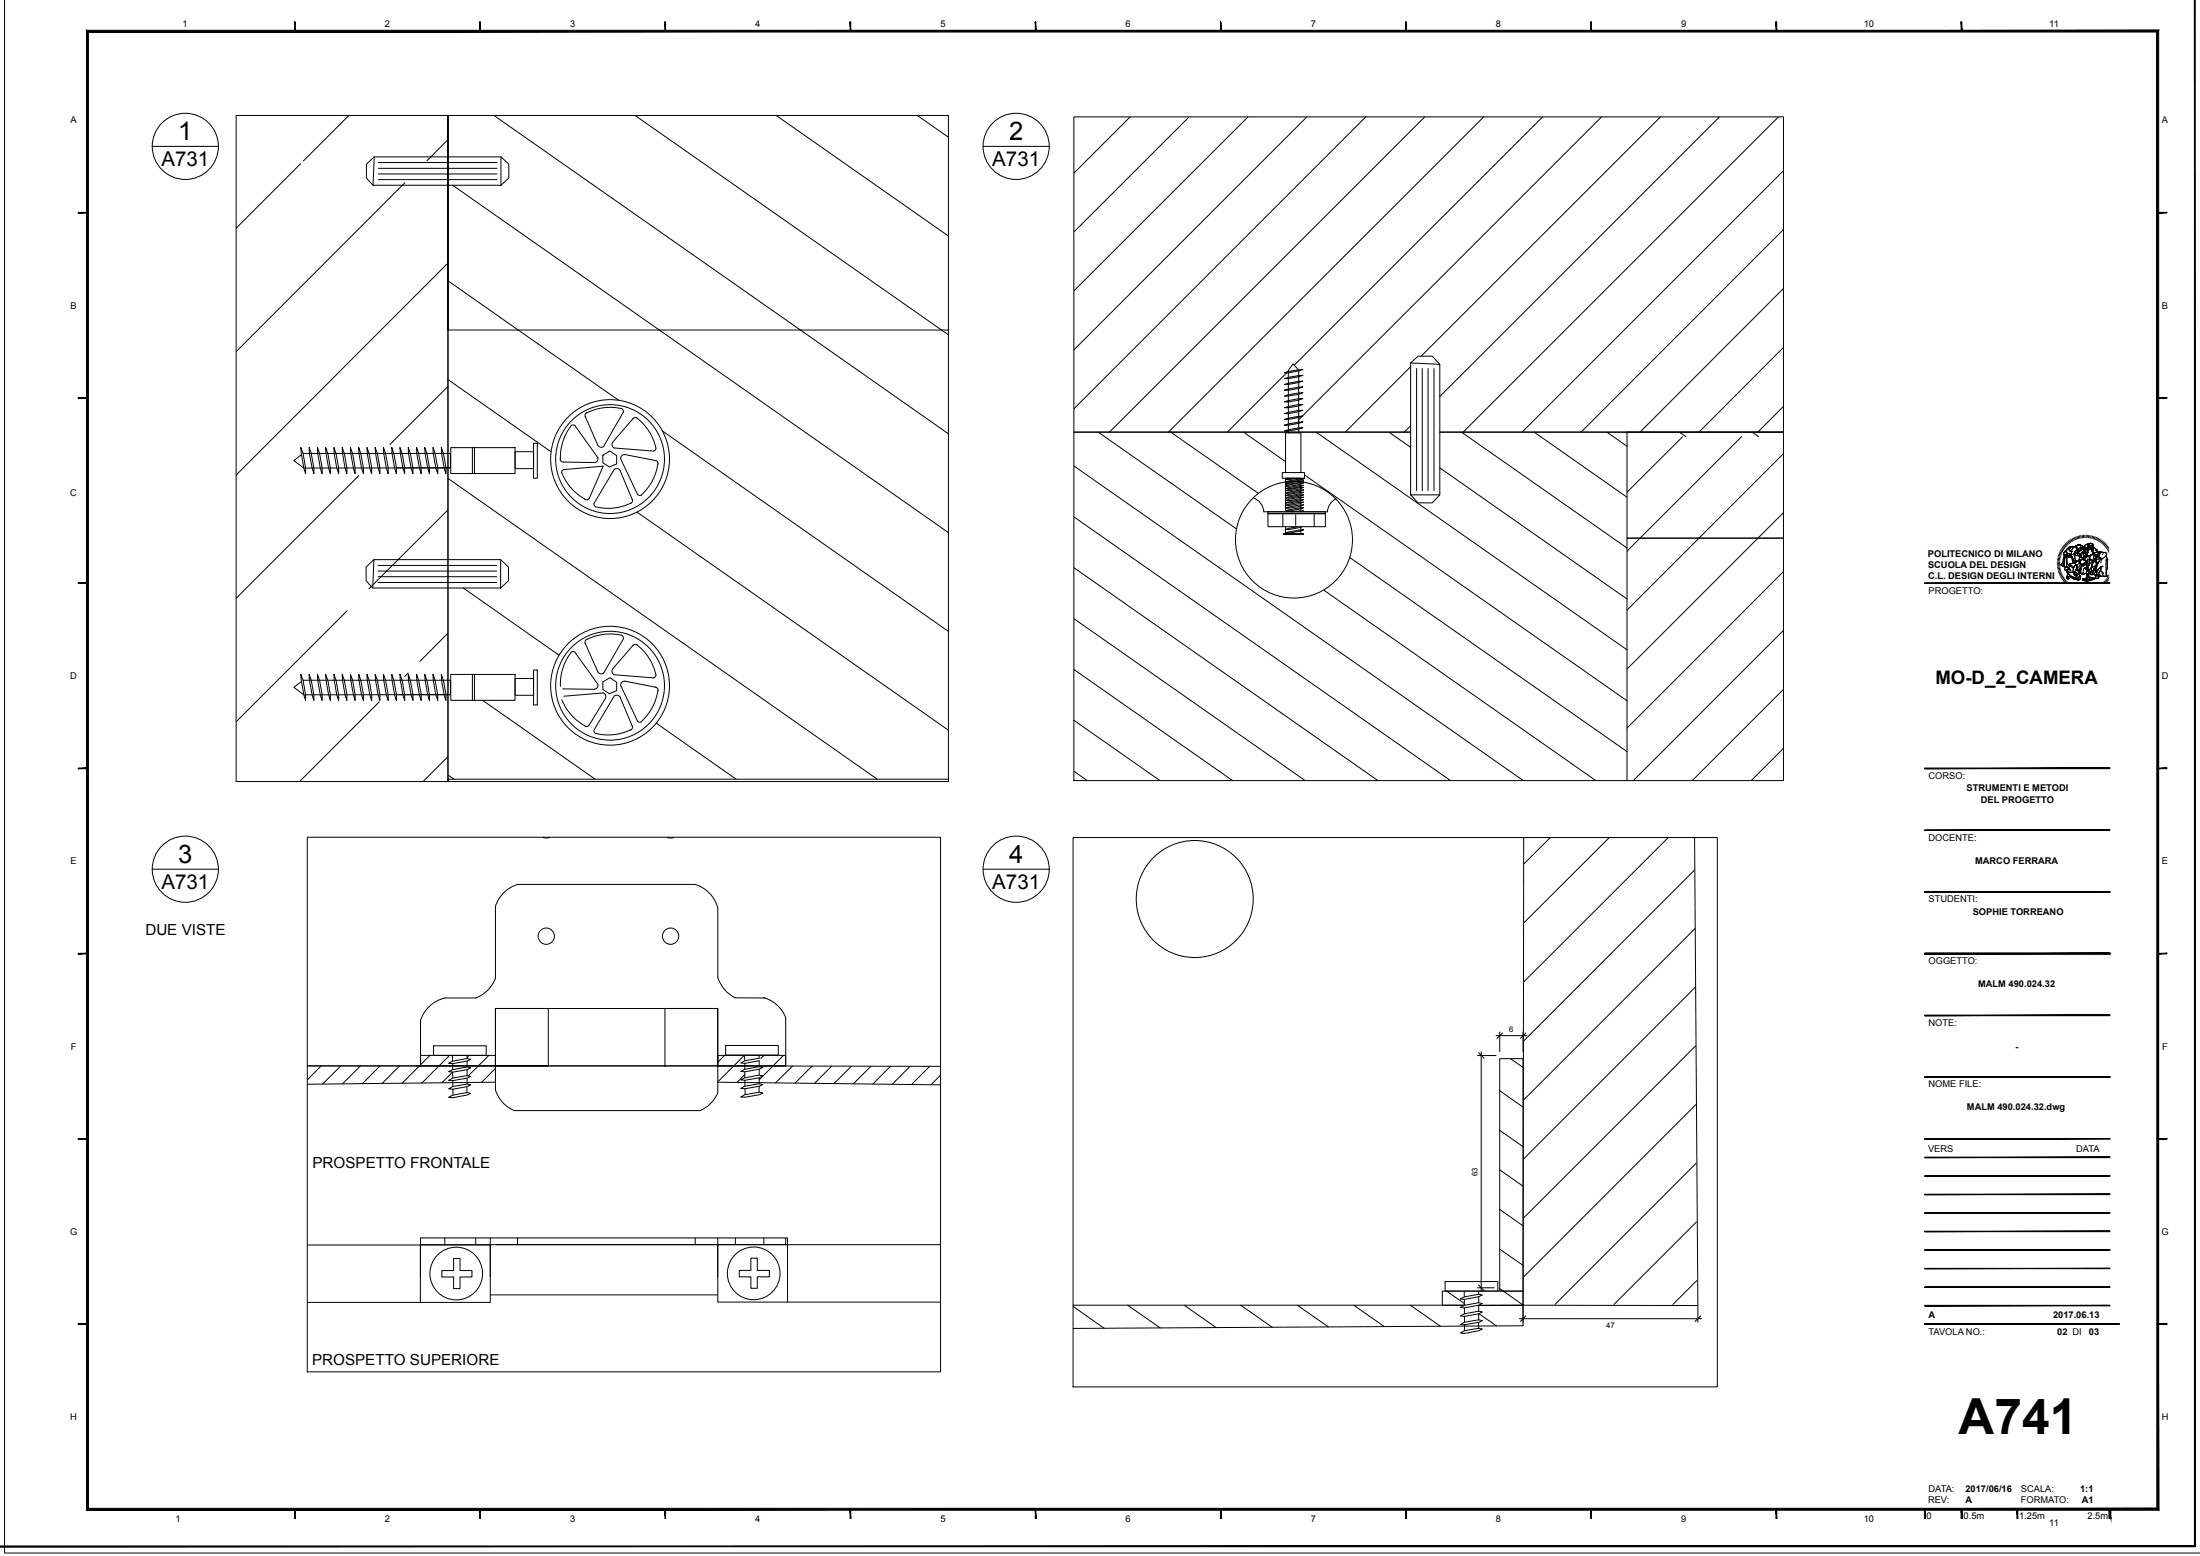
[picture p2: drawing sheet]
<svg xmlns="http://www.w3.org/2000/svg" width="594mm" height="420mm" viewBox="0 0 594 420" stroke-linecap="round" stroke-linejoin="round" font-family="sans-serif">
<g fill="none" stroke="#000" stroke-width=".27">
<path d="M1.2 .1v419.1h592.7M41.1 39.5h17.9M63.8 31.2h192.3v179.8h-192.3zM94.1 31.2l-12.2 12.2M120.9 37.7l-5.7 5.7M120.9 31.2v179.7M133.4 31.2l122.6 85.9M171.5 31.2l84.5 59.2M209.6 31.2l46.4 32.5M247.7 31.2l8.3 5.8M265.4 39.5h17.9M289.9 31.5h191.6v179.2h-191.6z"/>
<path d="M305.1 31.6l-15.1 15.1M321 31.6l-31 31M336.9 31.6l-46.9 46.9M352.8 31.6l-62.8 62.8M368.7 31.6l-78.7 78.7M384.6 31.6l-85 85M400.6 31.6l-85.1 85M416.5 31.6l-67 67M432.4 31.6l-81.8 81.7M448.3 31.6l-64.6 64.5M464.2 31.6l-75.5 75.4M480.1 31.6l-85 85"/>
<path d="M81.2 44.2l-17.4 17.4M101 42.3h34.3l2.1 2v3.8l-2.1 1.9h-34.6zM101 42.3l-2.1 2v3.8l1.8 1.9M102.2 43.9h32M102.2 45.4h32M102.2 47h32M102.2 48.5h32M109.3 49.3l-45.5 45.6M122.2 50l133.8 93.7M135.3 42.3v7.7M481.5 46.1l-70.5 70.5M120.9 71l-57.1 57.2"/>
<path d="M120.9 75.8l46 32.2M481.5 62l-54.6 54.6M481.5 77.9l-38.7 38.7M256 89.1h-135.1v-57.9v179.7v-.6h135.1M350.6 99.8l-1.5-1.6-1.2 1.8v.3M380.9 98l7.8 .4v35.2l-2 2.1h-3.8l-2-2.1zM380.9 98l2-1.9h3.8l2 2.3M380.9 99l-17.7 17.6M382.5 99.5v32.9M384 99.5v32.9M385.6 99.5v32.9M387.2 99.5v32.9"/>
<path d="M481.5 93.8l-22.8 22.8M120.9 104.3l-15.6 15.7M120.9 102.5l27.9 19.4M144.1 119.6h1v9.5h-1zM154.2 114.9l.5-.2 .6 .2 6.2 8.7M154.2 114.9a14 14 0 0 0-2.9 9.2M158 112.4l3.4 7.8M158.5 111.3a.8 .8 0 0 0-.4 1.2M168.3 111.2a.76 .76 0 0 0-.4-.9 14 14 0 0 0-9.6 1.2M168.3 111.2l-5.5 9.4a1.02 1.02 0 0 1-1.4-.4M171 112.9l-5.6 6.5M171.9 112.8a13.4 13.4 0 0 1 5.2 8.4l-.7 .6-10.8-1a1.02 1.02 0 0 1-.2-1.4"/>
<path d="M172.1 112.9a.8 .8 0 0 0-1.2 .1M178.9 116.4l77.1 54M290 116.6h90.9M296.5 116.6l37.3 26.2M316.1 116.6l23.6 16.5M335.7 116.6l11.4 8M346.8 116.3l1-.3 3.9-.5-3.8 .8zM346.8 114.8l1-.4 3.9-.5-3.8 .9zM346.8 113.2l1-.3 3.9-.6-3.8 .9zM346.8 111.6l3.9-.8h1l-3.8 .8zM346.8 110l3.9-.8h1l-3.8 .9zM346.8 108.5l1-.4 3.9-.5-1.1 .4-2.7 .5z"/>
<path d="M346.8 106.9l1-.3 3.9-.6-1.1 .4zM346.8 105.3l1-.3 3.9-.6-1.1 .5zM346.8 103.8l1-.4 3.9-.5-3.8 .9zM346.8 102.2l1-.3 3.9-.6-3.8 .9zM346.8 100.6l1-.3 3.9-.6-3.8 .9zM347.4 100.6l-16 16M347.6 116.3l-.3 .3M347.9 100.2l-.2 .1M347.9 100.6v16.3M350.6 100.1v16.8M355.3 116.6l84 58.8M375 116.6l5.9 4.1"/>
<path d="M380.9 114.9l-1.8 1.7M388.7 116.6h92.8h-42.2v28.7h42.2h-42.2v65.4M394.6 116.6l44.7 31.3M414.2 116.6l25.1 17.6M433.8 116.6l5.5 3.8M453.4 116.6l1.8 1.3M454.3 117.9l-15 15M470.2 117.9l-30.9 30.9M473.1 116.6l1.7 1.3M481.5 109.7l-6.9 6.9M81.2 120.8l.6 1.6 .7 3.9v1.6l-.5-1.5zM81.4 122.8l-2.1 1.5 2.7 2"/>
<path d="M81.8 122.4h39.8v3.9h-14.2M83.5 120.8l.5 1.6 .8 3.9v1.6l-1.3-5.6zM85.7 120.8l.6 1.6 .7 3.9v1.6l-.5-1.5-.7-4.1zM87.9 120.8l.6 1.6 .7 3.9v1.6l-.5-1.5zM90.2 120.8l.5 1.6 .7 3.9v1.6l-.5-1.5-.7-4.1zM92.4 120.8l.6 1.6 .7 3.9-.1 1.6-.4-1.5-.7-4.1zM94.6 120.8l.6 1.6 .7 3.9v1.6l-.5-1.5zM96.9 120.8l.5 1.6 .7 3.9v1.6l-.5-1.5-.7-4.1zM96.9 128.4l-33.1 33.1M99.1 120.8l.6 1.6 .7 3.9-.1 1.6-.4-1.5-.8-4.1zM101.3 120.8l.6 1.6 .7 3.9v1.6l-.5-1.5zM103.5 120.8l.6 1.6 .7 3.9v1.6l-.5-1.5-.7-4.1z"/>
<path d="M105.8 120.8l.5 1.6 .8 3.9-.1 1.6-.4-1.5-.8-4.1zM108 120.8l.6 1.6 .7 3.9v1.6l-.5-1.5zM110.2 120.8l.6 1.6 .7 3.9v1.6l-.5-1.5-.7-4.1zM112.5 120.8l.5 1.6 .7 3.9v1.6l-.5-1.5-.7-4.1zM114.7 120.8l.6 1.6 .7 3.9v1.6l-.5-1.5zM116.9 120.8l.6 1.6 .7 3.9v1.6l-.5-1.5-.7-4.1zM119.2 120.8l.5 1.6 .7 3.9v1.6l-.5-1.5-.7-4.1zM120.9 137.6l-21.3 21.3M120.9 129.1l116 81.2M121.6 126.3h-39.6M121.7 120.8h17.4v7h-17.4zM127.6 120.8v7"/>
<path d="M128.1 120.8v7M139.1 121.9h5v4.6h-5zM157.9 134.8a.86 .86 0 0 0 1.2-.3l3.8-8.7-10.7 1a.72 .72 0 0 0-.5 .8 14 14 0 0 0 6.4 7.2M161.4 123.6l.1 .2a1.02 1.02 0 0 1-1 1.1l-8.5-.2a.8 .8 0 0 1-.7-.9M162.8 122.9v2l1.7 1.1 2-.8v-2.2l-1.8-1.3-1.9 1.2M165.9 126.7l-5.5 9.2M165.9 126.7l.2-.1a1.02 1.02 0 0 1 1.3 .4M167.4 127l3.3 7.9M167.6 123.8l4.5 9.6 .8 .3a13.3 13.3 0 0 0 4.7-8.6M167.6 123.8v-.2a1.02 1.02 0 0 1 1.1-.9l8.4 1.6M170.4 135.8a13.2 13.2 0 0 1-9.8 .8l-.2-.8M170.7 134.8v.1a.8 .8 0 0 1-.5 1"/>
<path d="M172 138.2l84 58.9M176.9 124.3h.2a.8 .8 0 0 1 .5 1M290 139.5l101.6 71.2M290 125.8l121.2 84.9M338.4 134.4a4.3 4.3 0 0 1 2.8 3.8M341.2 138.1h17.2M342.3 138.1h15.5v.6h-15.5zM342.3 138.7h15.5v3.5h-15.5zM346.2 127.6h6v1.5h-6zM346.4 138.7v3.5M347 137.9l1-.3 4-.6-3.9 .9zM347 137.2l1-.4 4-.5-1.1 .4z"/>
<path d="M347 136.4l3.9-.8h1.1l-3.9 .9zM347 135.8l1-.4 4-.5-3.9 .9zM347 135.1l1-.3 4-.6-1.1 .4-2.8 .5zM347 134.5l1-.4 4-.5-3.9 .9zM347 133.8l1-.4 4-.5-1.1 .4-2.8 .5zM347 133.1l1-.3 4-.5-3.9 .8zM347 132.5l1-.4 4-.5-1.1 .4zM347 131.9l1-.3 4-.6-3.9 .9zM347 131.2l1-.3 4-.5-1.1 .4-2.8 .5zM347 130.7l1-.3 4-.6-1.1 .4zM347 130.1l1-.3 4-.5-3.9 .8zM347.1 127.6v-10.7h4.1v10.7"/>
<path d="M348.2 129.1l-1.2 .4 3.2-.4M348.6 138.1l3.4-.2-.8 .2M349.8 138.9v2.8M351.2 127.5l.1 .1M351.2 129.3v-.2h-4.1v9M351.2 129.5v.3M351.2 130.1v.3M351.2 130.7v.4M351.2 131.3v.3M351.2 131.9v.4M351.2 132.5v.4M351.2 133.2v.4"/>
<path d="M351.2 133.8v.4M351.2 134.5v.4M351.2 135.1v.5M351.2 135.8v.5M351.2 136.6v.5M351.2 137.3v.6M352.2 128.2l87.1 61M354.8 138.7v3.5M360.7 134.6l-1 .8-.8 1-.5 1.8M380.9 133.6h7.8M388.7 126.3l50.6 35.4M481.5 122.5l-42.2 42.2"/>
<path d="M481.5 138.4l-42.2 42.2M101 151.1h34.2l2.1 1.9v3.8l-2.1 1.9h-34.6zM101 151.1l-2.2 1.9v3.8l1.8 1.9M102.1 152.6h32M102.1 154.1h32M102.1 155.7h32M102.1 157.2h32M125.1 158.7l25.8 18.1M135.2 151.1v7.6M290 153.3l82 57.4M346.5 144h5.4v.3h-5.4zM347 143.9l1-.3 4-.6-3.9 .9z"/>
<path d="M347.1 142.2v1.8M350.4 142.2l-3.4 .7h1.1l3.5-.7M351.2 142.3v.7M351.2 143.3v.7M357.4 159.3l73.4 51.4M364.4 150.5l74.9 52.4M481.5 154.3l-42.2 42.2M555.5 151.7l.6 .1M555.5 152.1h.6M555.5 151.4h.7M555.5 151l.7 .1M555.6 150.7l.7 .1"/>
<path d="M555.7 150.3l.6 .2M555.8 150l.6 .2M555.9 149.6l.6 .2M556 149.3l.6 .2M556.1 149l.6 .2M556.1 152.4l-.6 .1M556.2 153l-.7 .1M556.2 152.7l-.7 .1M556.3 148.6l.6 .3M556.3 153.4l-.7 .1M556.3 153.7l-.6 .2M556.4 154l-.6 .2"/>
<path d="M556.4 148.3l.6 .3M556.5 154.3l-.7 .2M556.6 154.6l-.6 .3M556.6 148l.6 .4M556.7 154.9l-.6 .3M556.8 147.7l.6 .4M556.9 155.2l-.6 .3M557 155.5l-.6 .3M557 147.4l.6 .4M557.1 150.9h.1M557.1 150.9a1.7 1.7 0 0 1-.6 1.5l.3 .3M557.2 155.8l-.6 .3"/>
<path d="M557.2 149.3l.3 .5h.7M557.3 147.2l.5 .4M557.3 149.7l.1 .5M557.3 149.1l-.1 .2M557.4 149.7h.1M557.4 156.1l-.6 .3M557.4 149h.1M557.4 150.2h.1M557.4 152.3l-.2 .6M557.4 149.1h-.1M557.4 152.4l-.3 .5 .6 .2M557.4 150.2l-.3 .7"/>
<path d="M557.4 151.9v.4M557.5 146.9l.5 .5M557.5 150.2h.1M557.5 150.2l-.2 .4-.2 1.5-.3 .7 .8 .3M557.5 156.3l-.5 .4M557.5 150.2l.3 .1M557.6 153.1h.1M557.7 153.1l.8 .2M557.7 150.3l-.3 .6M557.7 150.3a2.43 2.43 0 0 0-.3 2.1M557.7 146.7l.5 .4M557.7 156.6l-.5 .4"/>
<path d="M557.7 150.3h.1M557.8 154h.1M557.8 153.1a.45 .45 0 0 0-.3 .5 .45 .45 0 0 0 .3 .4M557.8 150.3h.4M557.8 150.3h.1M557.8 150.3h.8M558 148.5h.1M558 156.8l-.6 .5M558 148.5a.67 .67 0 0 0 .5 .9M558 148.5l-.6 .5M558 153.9h.1M558 153.8l.2 .4"/>
<path d="M558 146.4l.5 .5M558 153.1h-.1M558 152.5v.4M558 152.9v.1M558 152.5v.5M558 153v.1M558 153.9l-.2 .1M558 152.9v.2M558 153l.1 .1M558.1 153.1h.1M558.1 152.2l-.1 .3M558.1 150.5l-.1 2"/>
<path d="M558.2 154.2h.1M558.2 154.2v.5M558.2 149.8l.3 .2M558.2 156.1v.1M558.2 154.7l.1 .2M558.2 154.2l.2 .2M558.2 150.3h.1M558.2 157.1l-.5 .4M558.2 150.3h.4M558.2 153.7l-.2 .1M558.2 150.3l-.1 .2M558.3 146.1l.4 .6"/>
<path d="M558.3 149.4l.9 .3M558.3 154.9h.1M558.3 154.9l-.1 .1a.81 .81 0 0 0 .2 1.3l.1-.2M558.3 154.9l.7 .5 1.5 .7M558.4 153.6h.3M558.4 153.6l-.2 .1M558.4 157.3l-.4 .5M558.5 156.1h.1M558.5 145.9l.5 .6M558.5 153.3l.2 .3M558.6 147.7l-.6 .8M558.7 153.6h.1"/>
<path d="M558.7 157.5l-.5 .5M558.7 152.4l.2 .5M558.7 153.6l.5 .5M558.7 152.3v.1M558.8 148.6l.5 .3M558.8 148.6l.2 .2M558.8 145.7l.4 .6M558.9 147.6l-.3 .1M558.9 157.7l-.4 .6M559.1 155.7h.1M559.1 155.7l.2 .2M559.1 155.7l-.3-.1-.4 .2 .1 .3"/>
<path d="M559.1 155.7l.5 .4M559.1 152.6v.1M559.1 152.7h.1M559.1 145.6l.4 .5M559.1 152.7l-.6 .6M559.1 152.7l.2 .2M559.2 157.9l-.4 .6M559.2 149.7l-.7 .3M559.3 149.7h.1M559.3 152.9l.5 .4M559.3 152.9l.5 .5M559.3 149.7h-.1"/>
<path d="M559.3 148.9h.1M559.3 148.9l.1 1.4M559.4 150.3h.1M559.4 150.3h-.8M559.4 150.3l.1 .3M559.5 145.4l.3 .6M559.5 158.1l-.4 .5M559.5 150.6l.1 .2M559.5 147.5l-.6 .1M559.5 147.5h.4M559.5 150.6l.2 1.4M559.5 147.5h.2"/>
<path d="M559.6 150.7h.1M559.6 156.1l.3 .2M559.6 156.1l1 .3M559.6 150.8l.2 .3M559.7 147.5l.7 .1M559.7 147.9l-.4 1M559.7 147.9h.1M559.7 152h.1M559.7 158.2l-.3 .6M559.8 145.2l.3 .6M559.8 151.1h.1M559.8 154.4h.1"/>
<path d="M559.8 154.4l.1 .4 .3 .3v.2M559.8 153.3l.1 .1M559.8 154.4l-.4 .1-1-.1M559.8 151.1l.1 .2M559.9 151.1v.8M559.9 153.4l-.1 1M559.9 151.9h.1M559.9 151.9l-1.2 .4M559.9 151.9l.3 .1M559.9 147.5a.97 .97 0 0 0-1.1 1.1M559.9 149.5h.1M559.9 147.5h.1"/>
<path d="M559.9 149.5l.5 1.7M560 154.9h.1M560 147.5h.1M560 158.4l-.3 .6M560.1 145l.3 .7M560.2 155.3v.1M560.2 155.3h.1M560.2 155.4h.1M560.2 149l-.3 .5M560.2 149.4h.1M560.2 152h.1M560.2 149.4l-.3 .1"/>
<path d="M560.2 149.4l.1 .2M560.3 149.7l.2 .2 .5 .1M560.3 149.6v.1M560.3 148.9l-.1 .1M560.3 158.5l-.2 .6M560.3 152.6l.4 .2a.28 .28 0 0 1 .3 .3 .28 .28 0 0 1-.3 .2M560.3 151.9v.1M560.4 147.6h.1M560.4 151.6h.1M560.4 151.6l-.1 .3M560.4 147.6l.3 .3M560.4 155.3l-.2 .1"/>
<path d="M560.4 151.2l.1 .1M560.4 155.2h.1M560.4 155.2v.1M560.5 156.1h.1M560.5 144.9l.2 .7M560.5 156.1l.4 .2M560.5 147.4l-.1 .1M560.5 151.6h-.1M560.5 151.3l.4 .2M560.5 155h.1M560.5 147.4h.1M560.5 151.5l1.1 .3"/>
<path d="M560.5 155l.2 .5-.3-.3M560.5 147.4l-.1 .2M560.5 153.8l-.2 .6 .3 .2M560.5 151.5v.1M560.5 155l.4 .4M560.6 153.7l-.1 .1M560.6 153.7l.4 .1M560.6 153.7h.1M560.6 148.6l-.4 .4M560.6 156.4l.6 .2M560.6 158.6l-.2 .7M560.6 154.6l.3 .2"/>
<path d="M560.6 154.6l.4 .4M560.7 147.3h.1M560.7 147.9h.1M560.7 147.3l-.2 .1M560.7 147.9l.3 .2M560.7 147.9l-.1 .7M560.7 148l.3 .1M560.7 153.4l-.1 .3M560.7 147.2v.1M560.7 153.3v.1M560.7 147.2l-.2 .2M560.8 144.8l.2 .7"/>
<path d="M560.8 147.2h-.1M560.9 151.5h.1M560.9 154.8h.1M560.9 155.4h-.1M560.9 150h.1M560.9 149.5v.4l.6 .1M561 147.1h.1M561 149.1h.1M561 153.8h.1M561 158.8l-.3 .6M561 149.1l.3 .3M561 149.1l-.8 .3"/>
<path d="M561 147.1l-.3 .1M561 153.8l.2 .7M561 148.1h.2M561 155.1l-.3-.1 .2 .4M561 155.1h.1M561 155l.1 .1M561.1 148.9h.1M561.1 152.4a1.04 1.04 0 0 0-1.2 1M561.1 149.4l-.2 .1M561.1 149l-.1 .1M561.1 148.9v.1M561.1 150h-.1"/>
<path d="M561.1 148.9l-.3 .1M561.1 149.3h.1M561.1 144.7l.2 .7M561.1 149.3v.1M561.1 149.3l.3 .1M561.2 148.5h.1M561.2 148.5l.4 .1M561.2 148.5l-.6 .1M561.2 148.5l-.1 .4M561.2 147.1h-.2M561.2 148.1h.1M561.2 154.5l.2 .6"/>
<path d="M561.3 149.4h.1M561.3 152.1l.7 .5M561.3 158.8l-.2 .7M561.3 148.1h-.2M561.3 153.7l-.3 .1M561.3 151v.3M561.4 149.4h.1M561.4 149.4h.4l-.2 .2-.1 .4M561.4 149.4l-.2 .1M561.4 153.6h.1M561.4 155.1h.1M561.4 155.1l.1 .4"/>
<path d="M561.4 148.1h-.1M561.4 152.5l.2 .5v.5M561.5 149.4h.1M561.5 151.7h.1M561.5 155.5h.1M561.5 144.6l.1 .7M561.5 155.5l-.4 .5-.6 .1M561.5 151.7v.1M561.5 151.7l.1 .2M561.5 154.4h.1M561.5 150h.1M561.5 151.4h.1"/>
<path d="M561.5 151.8l.3 .4M561.5 151.4v.1M561.6 153.5h.1M561.6 158.9l-.2 .7M561.6 155.5l.1 .7-.5 .4M561.6 153.5l-.2 .1M561.6 153.5l-.3 .2M561.6 147.1l.3 .1M561.6 151.9v.1M561.6 151.9l.2 .4M561.6 148.6h.1M561.6 147.1h-.6"/>
<path d="M561.6 152h.1M561.7 152v.2M561.7 148.4v.1M561.7 147.1l.1 .1M561.7 147.1v.1M561.7 148.5l-.1 .1M561.8 150.3l-.5 .9v.4l.2 .1 .5-.6M561.8 150.3l.2 .2M561.8 151.2l-.3 .3v.3M561.8 150.3h.1M561.8 152.2h.1M561.8 150.3l-.4 .5"/>
<path d="M561.8 148.1h.1M561.8 153.8v.1M561.8 153.9l-.6 .6M561.8 153.8h.1M561.8 144.5l.1 .7M561.8 153.7v1M561.8 153.8l-.3 .5 .7 .7M561.8 147.2h.1M561.8 147.7h.1M561.8 150.3l.3 .2M561.8 147.7l-.5 .4M561.8 147.7l.2 .1"/>
<path d="M561.8 150.1h.1M561.8 154.7h.1M561.8 151.1v.1M561.8 150.1v.2M561.8 152.2l.1 .2M561.9 148.4h.1M561.9 159l-.1 .6M561.9 152.4h.1M561.9 154.7l.4 .3M561.9 152.2l-.1 .3 .2-.2M561.9 150l-.1 .3M561.9 152.4l.1 .2"/>
<path d="M561.9 148.4l-.2 .1M561.9 153.3l-.1 .5M561.9 147.7l.1 .1M561.9 147.2h.1M561.9 147.7v.1M562 147.2h.1M562 152.7h.1M562 152.6l.2 .1M562 152.6v.1M562 152.7v.2M562 152.7v.1M562 151.1h-.2"/>
<path d="M562 147.8l.2 .1M562 149.9l-.1 .1M562 152.8h.1M562 152.4l.2 .2M562 151.1l.8 .1M562 150.5h1.1M562 152.8l-.2 .6-.2 .1M562 152.8l-.2 1M562 149.6v.1M562 149.7l-.2 .3M562 150.5h.1M562.1 152.5h.1"/>
<path d="M562.1 151l-.1 .1M562.1 151l.3 .1M562.1 152.3l-.1 .1M562.1 147.2l.1 .1M562.1 147.8l.2 .1M562.1 152.4v.1M562.1 147.8h.1M562.1 152.5l-.1 .1M562.1 149.3h.1M562.1 152.5l.2 .2M562.1 151l.6 .1M562.1 149.3l-.1 .3"/>
<path d="M562.1 150.5l.4 .1M562.1 155h.2M562.1 149.2h.1M562.2 147.9h.1M562.2 152.6h.1M562.2 144.5l.1 .7M562.2 147.9l-.3 .5M562.2 159l-.1 .7M562.2 147.3l.2 .3M562.2 147.3l.2 .2M562.2 152.7h.3M562.2 152.7h.2"/>
<path d="M562.2 150.5l.1 .1M562.3 148.2h.1M562.3 156.3h.1M562.3 149.1h.1M562.3 156.3v.3M562.3 156.3l1.1 .3M562.3 156.6l1.1 .3M562.3 149.1l-.2 .2M562.3 152.3l-.4 .1M562.3 152.4h-.4M562.4 147.9h-.1M562.4 152.3h-.3"/>
<path d="M562.4 148.3h.1M562.4 152.2h.1M562.4 152.2l-.1 .2M562.4 147.5v.1M562.4 148.3l.3 .2M562.4 147.6h.1M562.4 147.6v.3M562.5 149h.1M562.5 148.9h.1M562.5 144.5l.1 .6M562.5 159.1v.6M562.5 148.9l-.4 .4"/>
<path d="M562.5 148.1l-.4 .2h.3M562.5 149l-.1 .3 .3 .7M562.5 148.1l.4 .1M562.6 148.1h.1M562.6 151.1h.1M562.6 152.2h-.2M562.6 152.1l-.3 .2M562.6 152.1v.1M562.6 150.5l-.1 .1M562.6 150.5h.1M562.6 153.4l-.3 1.6M562.6 149.9l.6 .1"/>
<path d="M562.6 152.5l.1 .1M562.7 151.1h.1M562.7 151.1v.1M562.7 150l-.1 .5M562.7 150l-.2 .6M562.7 148.5h.1M562.7 150.3l-.1 .2M562.7 149.3h.1M562.7 151.1l.3 .2M562.7 152.5h.1M562.7 152.2h.1M562.7 155h-.4"/>
<path d="M562.8 148.9h-.3M562.8 152.2l-.1 .1M562.8 152.2h.1M562.8 149.3h.1M562.8 152.5l-.5 .2M562.9 147.7h.1M562.9 159.1l-.1 .7M562.9 147.7l.4 .2 .2 .4M562.9 147.7l-.3 .4M562.9 149.2l-.2 .1M562.9 144.5v.6M562.9 151.9l.2 .1"/>
<path d="M562.9 151.9l-.3 .3M562.9 151.9l.3 .1M562.9 149l.6 .4M562.9 149h-.4M562.9 149h.1M562.9 151.9l-.3 .2M562.9 152.2h.1M562.9 148.2h.1M562.9 148.2l.1-.1 .2 .3M562.9 149l.4 .4M562.9 152.2l-.1 .3M562.9 148.9h-.1"/>
<path d="M562.9 148.2l.1 .1M563 151.3h.1M563 150.6v.7M563 148.9l.2 .1M563 148.9h-.2M563 149.2h.1M563 151.3l.2 .1M563 149.2l.2 .1M563.1 153.5h.1M563.1 152h.1M563.1 153.5l.4 .1M563.1 152l-.2 .2"/>
<path d="M563.1 149.1l-.1 .1M563.1 148.5h-.4M563.1 148.5l-.2 .1M563.2 151.5h.1M563.2 151.5v.1M563.2 151.4v.1M563.2 150.5h-.2M563.2 148.4h.1M563.2 150v.2M563.2 159.1v.7M563.2 151.6h.1M563.2 149l.1 .1"/>
<path d="M563.2 154.8h.1M563.2 154.8l-.5 .2M563.2 148.4l-.1 .1M563.2 152h.1M563.2 144.5v.6M563.2 149v.1M563.2 151.6l.2 .3M563.2 150.2l.2 .1M563.2 149.1h.1M563.2 150.2l.1 .1M563.3 150.3l-.2 .2M563.3 150.3h.1"/>
<path d="M563.3 149.1v.2M563.3 149.6l-.2 .1M563.3 149.3l.1 .4M563.3 154.8h.1M563.3 151.7l.1 .2M563.3 149.4v.9l.2-.1M563.3 149.9l-.1 .1M563.3 154.8l.1 .1M563.3 149.4l-.1 .1M563.3 149.6l.1 .1M563.4 156.8h.1M563.4 151.9l-.2 .1"/>
<path d="M563.4 156.6v.3M563.4 152.9l-.2 .5-.2-.1 .1 .2M563.4 149.3l.2 .6M563.4 152.9h.1M563.4 154.9l.1 .6M563.5 153.6h.1M563.5 149.4h.1M563.5 148.3h.1M563.5 146.9h.1M563.5 156h.1M563.5 153.6v.3M563.5 149.4l.1 .4"/>
<path d="M563.5 153.2v.4M563.5 156l-1.2 .3M563.5 146.9l-.6 .3v.5M563.5 148.3l-.3 .1M563.5 156l-.1 .3M563.5 152.8h.1M563.5 155.5h.1M563.5 152.2h.1M563.5 159.1v.6M563.5 152.2l-.1 .6M563.5 155.5v.5M563.5 154l-.2 .8"/>
<path d="M563.5 153.8v.1M563.5 155.4v.1M563.5 147.8l.1 .5M563.5 150.2h.1M563.6 144.5l-.1 .6M563.6 150.2l-.1 .1M563.6 149.8v.4M563.6 149.9v.1M563.6 149.8l.6 .2M563.6 153.7h.1M563.6 149.1h.1M563.6 153.2l-.1 .2"/>
<path d="M563.6 153.7l-.1 .1M563.6 148.2l.1 .7-.2 .5M563.6 149.1l-.1 .3M563.6 148.2l-.1 .1M563.6 153.7l-.1 .3M563.7 150.8l-.2 1.4M563.7 150.1l.4 .2M563.7 153.4l-.2 .6M563.7 153.4l-.1 .3M563.8 152l-.3 .2M563.8 159.1l.1 .6M563.9 152.6h.1"/>
<path d="M563.9 152.6l-.5 .3M563.9 152.6l-.2 .8M563.9 155h.1M563.9 150.9l-.4 .8M563.9 155l-.2-.1-.2 .6M563.9 155l.1 .9M563.9 155l.2 1.2-.3-.9-.3 .7M564 146.9h.1M564 144.5l-.1 .7M564 146.9l-.3 .6 .3 .9a.98 .98 0 0 1 .8-1.2M564 146.9h-.5M564 155.9l-.5 .1"/>
<path d="M564 147.9h.1M564 155.9h.1M564 147.9l.3 .4 .5-.2M564.1 150.5h.1M564.1 150.5l.1 .2M564.1 146.7l-.1 .2M564.1 146.7h.1M564.2 159l.1 .7M564.2 146.7h.4l.5 .2M564.2 150h.1M564.2 150l-.1 .5M564.2 150.5v.3"/>
<path d="M564.2 152l-.3 .6M564.2 150.8l.1 .2M564.2 150.8l.5 .4M564.2 152h.1M564.2 150l-.1 .3M564.2 147.7h.1M564.3 155.8l-.3 .1M564.3 155.8l1.1 .3M564.3 155.8l-.8 .2M564.3 144.5l-.1 .7M564.3 147.7v.1M564.3 150h-.1"/>
<path d="M564.3 148.1h.1M564.3 147.7h.1M564.3 151h.1M564.3 151v.1a.54 .54 0 0 0 0 .9M564.3 150.1l-.1 .4M564.3 151l.4 .2M564.4 148h.1M564.4 150l-.1 .1M564.4 148l.1 .1M564.5 149.8h.1M564.5 159l.1 .6M564.5 154.4v.7h.6"/>
<path d="M564.6 144.6l-.1 .7M564.6 149.7l-.4 .3M564.6 151.2l.2 .2M564.6 154.1l-.1 .3M564.7 153.1h.1M564.7 147.8h.1M564.7 148.7h.1M564.7 147.8v.1M564.7 151.2l.1 .2M564.7 147.9h.1M564.7 147.9h.2M564.8 153h.1"/>
<path d="M564.8 148.1h.1M564.8 153l-.8 1.1-.1 .9M564.8 148.1l-.1 .6M564.8 147.2h.1M564.8 158.9l.1 .6M564.8 151.4l.1 .1M564.8 147.2l.3 .5-.3 .4M564.8 147.2h-.1M564.9 148.7h.1M564.9 148.6h.1M564.9 148.6l.1 .4M565 151.4l-.1 .1"/>
<path d="M565 148.9l.3 .4M565 149l.1 .1M565 146.8l.1 .1M565 151.1v.1M565 149.6h.1M565 144.7l-.1 .6M565 149.6l-.4 .1M565.1 151.4l.3 .1M565.1 151.4l-.2 .1M565.1 151.4h.3M565.1 151.9h.1M565.1 155.1h-.2"/>
<path d="M565.1 158.8l.2 .6M565.1 151.9l-.2 .5-.4 2M565.1 146.9l.1 1-.4 .8M565.1 149.6l.2 .1M565.1 149.6l.3 .1M565.1 152.9l-.4 .1M565.1 147.7l.9 .7M565.1 151.1h-.2M565.2 152.9l-.4 .1M565.2 151.4h-.1M565.2 150.4l.1 .1M565.3 149.7h.1"/>
<path d="M565.3 149.3h.1M565.3 153.7h.1M565.3 149.3l-.3 .3M565.3 149.7l.9 .2M565.4 144.8l-.3 .6M565.4 149.8l-.6-.1-.4 .3M565.4 149.8v.1M565.4 158.7l.3 .7M565.4 149.7l-.9 .1M565.4 149.7h.2M565.4 149.3h-.1M565.4 156.3l-2 .6"/>
<path d="M565.4 156.1l-2 .5M565.4 156.1v.2M565.4 156.3l-2 .6-1.1-.3M565.5 152.9h.1M565.5 152.9l-.1 .7a.89 .89 0 0 0-.2 1.4l-.1 .1M565.5 151.3l-.3 .5-1 .2M565.5 152.9h-.4M565.6 151.3h.1M565.6 151.3l-.2 .2M565.6 149.7l.2 .4a.48 .48 0 0 1-.1 .5 .48 .48 0 0 1-.5 .1l.2-.8M565.6 149.2l-.2 .1M565.6 149.7l.6 .2"/>
<path d="M565.7 151.1l-.1 .2M565.7 151.1h.1M565.7 149.2l-.4 .1M565.7 144.9l-.3 .7M565.7 158.6l.3 .6M565.7 155.4h.1M565.7 151h.1M565.7 151v.1M565.7 153.3a1.68 1.68 0 0 0 0 2.1M565.7 155.4l.2 .1M565.7 150.7v.4M565.7 153.2v.1"/>
<path d="M565.8 151l-.4 .4M565.8 148.6l.3 .1M565.8 150.9h.1M565.8 150.9v.1M565.9 149.1l-.5 .2M565.9 150.9l.1 .1M565.9 152.8h.1M565.9 152.8l-.4 .1M565.9 154.2l-.1 .2M566 148.4h.1M566 152v.2M566 148.4l.1 .3"/>
<path d="M566 156.1h.1M566 145l-.2 .6M566 158.5l.3 .6M566 152.2l-.3 1M566 151v1.2M566 151v.3M566 156.1h.2M566 149.1h-.2M566.1 148.7h.1M566.1 148.7l.2 .2M566.1 149.8l.1 .1M566.2 154h.1"/>
<path d="M566.2 150h.1M566.2 149.9l.1 .4M566.2 154l-.4 2.1h.7v-.5M566.2 154l-.4 .3M566.2 149.9v.1M566.3 150.3l-.6 .7M566.3 150.3l-.5 .7M566.3 149.9v.1M566.3 149.9l-.1 .1M566.3 150.2l.9 .7M566.3 158.3l.3 .6M566.3 149l1.4 .1"/>
<path d="M566.3 149l-.4 .1M566.3 148.9v.1M566.3 145.2l-.2 .6M566.3 151.7v.6M566.4 149h-.3M566.5 155.5h.1M566.5 155.5l1.2 .1M566.5 155.6h.1M566.5 155.5v.1M566.5 155.6l.1 .2M566.6 158.2l.3 .6M566.7 145.3l-.4 .6"/>
<path d="M566.8 150.9l-.9 .1M566.8 150.2l.8 .6M566.8 149.8v.4M566.8 155.2h.1M566.8 155.2l.6 .3M566.9 149h.1M566.9 158l.3 .5M566.9 149l-.6 .9M567 145.5l-.4 .6M567 149l-.2 .2M567.1 157.8l.4 .5M567.1 153.9l.9 .9"/>
<path d="M567.2 150.9a4.7 4.7 0 0 0-1.3 3.7h.2M567.3 145.7l-.4 .6M567.3 149.1l-.5 .7M567.3 149v.1M567.3 153h.1M567.3 153l-.2 1-.6 1.1v.4M567.3 153l-1.1 1M567.4 149l.1 .1M567.4 157.6l.4 .5M567.4 150.9l-.2 1.1M567.5 149l.2 .1M567.6 145.9l-.4 .5"/>
<path d="M567.6 154.4v.6l.6 .5M567.6 157.4l.5 .5M567.6 150.8h.1M567.7 150.8l-.5 .1M567.7 149.1l.2 .1M567.8 152.9l-.5 .1M567.8 149.5l-.2 .2M567.9 146.1l-.5 .6M567.9 157.2l.5 .5M567.9 149.2a.54 .54 0 0 1 .8 .1 .54 .54 0 0 1 0 .7M568.1 156.9l.5 .5M568.2 146.3l-.5 .6"/>
<path d="M568.2 149.1l-.3 .1M568.3 149.1a.55 .55 0 0 1 .5 .5 .55 .55 0 0 1-.3 .6l-.8 .6M568.4 156.7l.5 .5M568.4 146.6l-.5 .5M568.6 156.5l.5 .4M568.6 151.1h.1M568.6 151.1l.1 3.1M568.7 146.8l-.5 .5M568.7 150h.1M568.7 150l.2 1M568.7 150l.2 1.1M568.7 155.1l.3 .4h-1.8"/>
<path d="M568.7 154.2v.9M568.7 154.2v.2M568.7 156.2l.6 .4M568.9 147.1l-.5 .4M568.9 151h.1M568.9 151.1l.1 .8M568.9 151v.1M568.9 151.1a5.6 5.6 0 0 1-.2 3.1M569 155.9l.5 .4M569 152.9l-.3 2.2M569.1 147.4l-.5 .4M569.1 155.7l.6 .3"/>
<path d="M569.3 155.4l.6 .3M569.3 147.7l-.5 .4M569.4 155.1l.6 .3M569.6 148l-.6 .3M569.6 154.8l.6 .2M569.7 154.5l.6 .2M569.7 148.3l-.6 .3M569.8 154.2l.6 .2M569.8 153.9l.7 .2M569.9 148.6l-.6 .3M569.9 153.6l.7 .1M570 153.2l.7 .1"/>
<path d="M570.1 148.9l-.7 .3M570.1 152.9l.6 .1M570.1 152.6h.6M570.1 152.3l.7 .1M570.1 152h.7M570.2 149.2l-.6 .2M570.3 149.5l-.6 .3M570.4 149.9l-.6 .2M570.5 150.2l-.6 .2M570.6 150.6l-.7 .1M570.7 150.9l-.7 .1M570.7 151.6l-.6 .1"/>
<path d="M570.7 151.3l-.6 .1M93.7 164.9l-29.9 29.9M120.9 170.9l-7.5 7.6M154.2 176.1l.5-.2 .6 .2M154.2 176.1a14 14 0 0 0-2.9 9.2M155.2 176.1l6.3 8.7M158 173.6l3.4 7.8M158.5 172.6a.8 .8 0 0 0-.4 1.1M168.3 172.4a.76 .76 0 0 0-.4-.9 14 14 0 0 0-9.6 1.2M168.3 172.4l-5.5 9.4a1.02 1.02 0 0 1-1.4-.4M171 174.1l-5.6 6.5M171.9 174a13.4 13.4 0 0 1 5.2 8.4l-.7 .6-10.8-1a1.02 1.02 0 0 1-.2-1.4"/>
<path d="M172.1 174.2a.8 .8 0 0 0-1.2 .1M290 167l62.3 43.7M481.5 170.2l-40.5 40.5M81.2 182l.6 1.6 .7 3.9v1.6l-.5-1.5zM81.4 184l-2.1 1.5 2.7 2M81.8 183.6h39.8v3.9h-14.2M83.5 182l.5 1.6 .8 3.9v1.6l-1.3-5.6zM85.7 182l.6 1.6 .7 3.9v1.6l-.5-1.5-.7-4.1zM87.9 182l.6 1.6 .7 3.9v1.6l-.5-1.5zM90.2 182l.5 1.6 .7 3.9v1.6l-.5-1.5-.7-4.1zM92.4 182l.6 1.6 .7 3.9-.1 1.6-.4-1.5-.7-4.1zM94.6 182l.6 1.6 .7 3.9v1.6l-.5-1.5z"/>
<path d="M96.9 182l.5 1.6 .7 3.9v1.6l-.5-1.5-.7-4.1zM99.1 182l.6 1.6 .7 3.9-.1 1.6-.4-1.5-.8-4.1zM101.3 182l.6 1.6 .7 3.9v1.6l-.5-1.5zM102.4 189.5l-21.5 21.4M103.5 182l.6 1.6 .7 3.9v1.6l-.5-1.5-.7-4.1zM105.8 182l.5 1.6 .8 3.9-.1 1.6-.4-1.5-.8-4.1zM108 182l.6 1.6 .7 3.9v1.6l-.5-1.5zM110.2 181.7l-.9 .9M110.2 182l.6 1.6 .7 3.9v1.6l-.5-1.5-.7-4.1zM112.5 182l.5 1.6 .7 3.9v1.6l-.5-1.5-.7-4.1zM114.7 182l.6 1.6 .7 3.9v1.6l-.5-1.5zM116.9 182l.6 1.6 .7 3.9v1.6l-.5-1.5-.7-4.1z"/>
<path d="M119.2 182l.5 1.6 .7 3.9v1.6l-.5-1.5-.7-4.1zM121.6 187.5h-39.6M121.7 182h17.4v7h-17.4zM127.6 182v7M128.1 182v7M130.3 189l30.4 21.3M139.1 183.1h5v4.6h-5zM144.1 180.9h1v9.4h-1zM151.7 188.9a14 14 0 0 0 6.4 7.1M152 185.9l8.5 .2M159.1 195.6l-.1 .2a.8 .8 0 0 1-1.1 .1M161.4 184.7l.1 .3a1.02 1.02 0 0 1-1 1"/>
<path d="M162.8 184v2.1l1.7 1.2 2-.9v-2.2l-1.8-1.3-1.9 1.1M162.8 187l.2 .1a1.02 1.02 0 0 1 .5 1.4l-4.5 7.3M162.9 187l-10.7 .9M165.9 187.8l-5.5 9.2a.73 .73 0 0 0 .4 1 14 14 0 0 0 9.6-1.1M165.9 187.9l.2-.2a1.02 1.02 0 0 1 1.3 .5M167.4 188.2l3.3 7.9M167.6 185l4.5 9.6M167.6 185v-.2a1.02 1.02 0 0 1 1.1-.9l8.4 1.6M170.7 195.9v.2a.8 .8 0 0 1-.5 1M172.1 194.6l.5 .3 .6-.1M176.9 185.5h.2a.8 .8 0 0 1 .5 1M177.2 195.2l21.6 15.1"/>
<path d="M177.6 186.3a14 14 0 0 1-4.5 8.5M290 194.4l23.1 16.3M290 180.7l42.7 30M481.5 186.1l-24.6 24.6M120.9 204.2l-6.6 6.7M120.9 209.2l1.7 1.1M290 208.2l3.5 2.5M481.5 202l-8.6 8.7M41.1 234.6h17.9M83 226h171v144.3h-171zM146.6 226l.9 .2 .9-.2M180.2 226l.9 .2 .8-.2"/>
<path d="M265.4 234.6h17.9M289.7 226.1h174v148.3h-174zM411.4 226.1l-.2 126.2 47.2 .1-.9-126.3M418.5 226.1l-7.1 7.1M434.5 226.1l-23.1 23M450.4 226.1l-39 39M457.5 234.8l-46.1 46.2M133.8 244.6v19.4a9 9 0 0 1-5.4 5.4M133.8 244.6a9 9 0 0 1 5.9-5.9h48a9.1 9.1 0 0 1 6.1 6.3v18.9M457.6 250.7l-46.2 46.2M128.4 269.4h-8.3a9 9 0 0 0-6.5 5.9M133.8 272.2h60v15.5h-60v-15.5h14.2v15.5h-14.2z"/>
<path d="M193.8 263.9a9 9 0 0 0 4.8 5.5M198.5 269.3l8 .1M206.3 269.4a8.6 8.6 0 0 1 5.8 5.2M212.1 274.6v13.1h-98.6v-12.4M403.9 279.5h8.3M404.9 278.6v5.3M405.7 278.8l-1.5 1.5M411.2 278.6v5.3M412 278.8l-1.5 1.5M457.7 266.5l-46.3 46.3M83 287.7h50.8M86.7 287.7l-3.7 3.7"/>
<path d="M92 287.7l-4.9 4.9M97.3 287.7l-4.8 4.9M102.6 287.7l-4.8 4.8M107.9 287.7l-4.7 4.7M113.2 287.7l-4.7 4.7M113.5 284.9h20.3v2.8h-21.3M116.1 284.9l-2.6 2.5M117.1 282.3h14.2v2.6h-14.2zM121.2 287l1-.6 3.9-.7 1 .2-1 .5-3.9 .7zM121.2 289.3l1-.6 3.9-.7 1 .2-1 .5-3.9 .7zM121.2 291.6l1-.6 3.9-.7 1 .2-1 .5-3.9 .7zM121.2 293.9l1-.6 3.9-.7 1 .2-1 .5-3.9 .7z"/>
<path d="M121.2 296.2l1-.6 3.9-.7 1 .2-1 .5-3.9 .7zM121.4 284.9l-7.5 7.4M122.2 289.4l-2.9 2.9M122.2 284.9v1.5M122.2 287.1v1.6M122.2 289.4l.1 1.6M122.3 291.7v1.6M122.3 294v1.6M126.1 293.3v1.6M126.1 284.9v.8M126.1 286.4v1.6M126.1 288.7v1.6"/>
<path d="M126.1 291v1.6M126.7 284.9l-.6 .6M132 284.9l-5.6 5.5M133.8 287.7v6.6a9 9 0 0 0 5.1 5.5h50.1a8.8 8.8 0 0 0 4.8-4.8M133.8 288.4l-3.8 3.8M133.8 292.1l-50.8 .6M179.5 287.9v-15.7h14.3v15.7M193.7 292.1l60.2 .7M193.8 284.9h18.3v2.8h-18.3zM195.6 284.9l-1.8 1.8M195.9 282.2h14.2v2.6h-14.2zM200.1 289.2l.9-.6 4-.7 1 .2-1 .5-3.9 .7z"/>
<path d="M200.1 291.5l.9-.6 4-.7 1 .2-1 .5-3.9 .7zM200.1 293.8l.9-.6 4-.7 1 .2-1 .5-3.9 .7zM200.1 296.1l.9-.6 4-.7 1 .2-1 .5-3.9 .7zM201 284.9l-7.2 7.1M201 284.8l.1 1.5M201.1 287v1.6M201.1 289.3v1.6M201.1 290l-2.1 2.2M201.1 291.6v1.6M201.2 293.9v1.6M205 284.8v.8l-4 .8-.9 .5 1 .1 3.9-.7v1.6M205 293.2l-.1 1.6"/>
<path d="M205 288.6v1.6M205 290.9v1.6M206.2 284.9l-.8 .8M208.7 287.8l-3.7 3.7M211.5 284.9l-2.8 2.8M214 287.8l-4.6 4.5M219.3 287.8l-4.6 4.6M224.6 287.8l-4.7 4.6M229.9 287.8l-4.7 4.7M235.2 287.8l-4.8 4.7M240.5 287.8l-4.8 4.8M245.7 287.8l-4.8 4.9"/>
<path d="M251 287.8l-4.9 4.9M253.9 287.8l-60.1-.1v7.3M253.9 290.2l-2.5 2.6M398.9 284.9h5M399.2 284.2l1.5 1.4M399.9 283.9v64.7M404.9 285.8h6.3v62.7h-6.3zM404.9 294.4l6.3 4.4M407.8 285.8l3.4 2.3M457.8 282.3l-46.4 46.4M457.9 298.2l-46.5 46.4M404.9 315.8l6.3 4.4"/>
<path d="M404.9 305.1l6.3 4.4M458 314l-38.1 38.1M83 336.1h30.5M113.5 336.1h18.9v15.4h-18.9zM113.5 334.1h99.1v1.9h-99.1zM113.5 334.1v10.5M120.1 334.1v1.9M122.5 339.7h1.7v3.3h3.2v1.7h-3.2v3.1h-1.7v-3.1h-3.2v-1.7h3.2zM128.4 334.1v1.9M132.4 334.1v10.5M134.1 336h59.5M139.7 334.1v1.9"/>
<path d="M187.7 334.1v1.9M193.8 336h18.8v15.5h-18.8zM193.8 334.1v10.5M198.5 334.1v1.9M202.7 339.6h1.8v3.3h3.2v1.7h-3.2v3.1h-1.8v-3.1h-3.1v-1.7h3.1zM206.2 334.1v1.9M212.1 334.1v1.9M212.6 336h41.3M404.9 337.2l6.3 4.4M404.9 326.4l6.3 4.5M458 329.8l-22.2 22.3M83 351.5h30.5"/>
<path d="M132.4 349.5h61.2M212.6 351.5h41.3M289.8 352.6l8.3 5.9M289.8 352.3h105.6M304.5 352.3l8.8 6.1M319.7 352.3l8.7 6.1M335 352.3l8.5 6M350.3 352.3l8.3 5.9M365.5 352.3l8.3 5.8M380.8 352.3l8.1 5.7M390.2 345.9h14.2v2.6h-14.2zM390.6 348.5l4.8 3.3"/>
<path d="M394.3 350.6l1.1-.5 3.8-.8 1 .3-1 .4-3.8 .7zM394.3 352.9l1.1-.5 3.8-.8 1 .2-1 .5-3.8 .7zM394.3 355.2l1.1-.6 3.8-.7 1 .2-1 .5-3.8 .7zM394.3 359.8l1.1-.6 3.8-.7 1 .2-1 .5-3.8 .7zM395.4 348.5v1.6M395.4 350.7v1.7M395.4 353v1.6M395.4 355.3v1.6M395.6 352.3h-6.2v-3.8h21.8v3.8h-11.9M398.9 347.6h4.5M399.2 346.8l1.5 1.6M399.2 356.2l1 .3-1 .4-3.8 .7"/>
<path d="M399.2 356.2l-3.8 .7-1.1 .6 1.1 .1v1.6M399.2 348.5v.8M399.2 350v1.6M399.2 352.3v1.7M399.2 354.6v1.6M399.2 356.9v1.6M399.3 354.6l4.7 3.3M404.9 347.8l6.3 4.5M410.3 355.9h49.1M411.2 352.3v5.6l-121.4 .7M411.2 352.3l-12.3 .1M412 355.2l-1.5 1.5"/>
<path d="M458.1 345.7l-6.4 6.4M458.4 352.5v4.4M459.2 355.2l-1.5 1.5"/>
<circle cx="50" cy="39.5" r="8.9"/>
<circle cx="274.4" cy="39.5" r="8.9"/>
<circle cx="164.7" cy="123.9" r="16"/>
<circle cx="164.7" cy="123.9" r="14.7"/>
<circle cx="349.4" cy="145.7" r="15.8"/>
<circle cx="164.7" cy="185.1" r="16"/>
<circle cx="164.7" cy="185.1" r="14.7"/>
<circle cx="50" cy="234.6" r="8.9"/>
<circle cx="274.4" cy="234.6" r="8.9"/>
<circle cx="147.5" cy="252.7" r="2.2"/>
<circle cx="181.1" cy="252.7" r="2.2"/>
<circle cx="322.6" cy="242.7" r="15.8"/>
<circle cx="123.2" cy="343.8" r="7.1"/>
<circle cx="203.5" cy="343.7" r="7.1"/>
</g>
<g fill="#fff" stroke="#fff" stroke-width=".27">
<path d="M544.7 157.4l30.7 4.3h-30.7z"/>
<path d="M544.7 157.4h25l5.7 4.3z"/>
<path d="M569.7 142.9h5.7l-5.7 14.5z"/>
<path d="M575.4 142.9v18.8l-5.7-4.3z"/>
</g>
<path d="M544.7 157.4h25v-14.5h5.7v18.8h-30.7z" fill="none" stroke="#fff" stroke-width=".27"/>
<g fill="#000" stroke="#000" stroke-width=".27">
<path d="M23.4 8.2l.5 398.9v-398.5zM23.4 8.2l.5 398.9-.5 .5z"/>
<path d="M79.5 5.9l.2 2.5v-2.5zM79.5 5.9l.2 2.5h-.2z"/>
<path d="M129.5 5.9l.2 2.5v-2.5zM129.5 5.9l.2 2.5h-.2z"/>
<path d="M179.5 5.9l.2 2.5v-2.5zM179.5 5.9l.2 2.5h-.2z"/>
<path d="M229.5 5.9l.2 2.5v-2.5zM229.5 5.9l.2 2.5h-.2z"/>
<path d="M279.5 5.9l.2 2.5v-2.5zM279.5 5.9l.2 2.5h-.2z"/>
<path d="M329.5 5.9l.2 2.5v-2.5zM329.5 5.9l.2 2.5h-.2z"/>
<path d="M379.5 5.9l.2 2.5v-2.5zM379.5 5.9l.2 2.5h-.2z"/>
<path d="M429.5 5.9l.2 2.5v-2.5zM429.5 5.9l.2 2.5h-.2z"/>
<path d="M479.5 5.9l.2 2.5v-2.5zM479.5 5.9l.2 2.5h-.2z"/>
<path d="M529.5 5.9l.2 2.5v-2.5zM529.5 5.9l.2 2.5h-.2z"/>
<path d="M23.9 8.6h558.4l.5-.4zM23.4 8.2h559.4l-558.9 .4z"/>
<path d="M592.5 .1l.2 417.3v-417.3zM592.5 .1l.2 417.3h-.2z"/>
<path d="M21.1 57.5h2.5v-.2zM21.1 57.3h2.5l-2.5 .2z"/>
<path d="M582.6 57.5h2.5v-.2zM582.6 57.3h2.5l-2.5 .2z"/>
<path d="M21.1 107.5h2.5v-.2zM21.1 107.3h2.5l-2.5 .2z"/>
<path d="M582.6 107.5h2.5v-.2zM582.6 107.3h2.5l-2.5 .2z"/>
<path d="M21.1 157.5h2.5v-.2zM21.1 157.3h2.5l-2.5 .2z"/>
<path d="M519.7 157.5h50v-.2zM519.7 157.3h50l-50 .2z"/>
<path d="M582.6 157.5h2.5v-.2zM582.6 157.3h2.5l-2.5 .2z"/>
<path d="M21.1 207.5h2.5v-.2zM21.1 207.3h2.5l-2.5 .2z"/>
<path d="M519.7 207.5h50v-.2zM519.7 207.3h50l-50 .2z"/>
<path d="M582.6 207.5h2.5v-.2zM582.6 207.3h2.5l-2.5 .2z"/>
<path d="M519.7 224.2h50v-.2zM519.7 224h50l-50 .2z"/>
<path d="M21.1 257.5h2.5v-.2zM21.1 257.3h2.5l-2.5 .2z"/>
<path d="M519.7 240.6v.2l50-.2zM519.7 240.8l50-.2v.2z"/>
<path d="M519.7 257.3v.2l50-.2zM519.7 257.5l50-.2v.2z"/>
<path d="M519.7 257.3v.2l50-.2zM519.7 257.5l50-.2v.2z"/>
<path d="M519.7 257.3v.2l50-.2zM519.7 257.5l50-.2v.2z"/>
<path d="M519.7 257.3v.2l50-.2zM519.7 257.5l50-.2v.2z"/>
<path d="M519.7 240.8h50v-.2zM519.7 240.6h50l-50 .2z"/>
<path d="M582.6 257.5h2.5v-.2zM582.6 257.3h2.5l-2.5 .2z"/>
<path d="M519.7 274v.2l50-.2zM519.7 274.2l50-.2v.2z"/>
<path d="M519.7 290.6v.2l50-.2zM519.7 290.8l50-.2v.2z"/>
<path d="M519.7 290.6v.2l50-.2zM519.7 290.8l50-.2v.2z"/>
<path d="M21.1 307.5h2.5v-.2zM21.1 307.3h2.5l-2.5 .2z"/>
<path d="M519.7 317.3h50zM519.7 317.5l50-.2z"/>
<path d="M519.7 312.3h50zM519.7 312.5l50-.2z"/>
<path d="M519.7 307.3v.2l50-.2zM519.7 307.5l50-.2v.2z"/>
<path d="M582.6 307.5h2.5v-.2zM582.6 307.3h2.5l-2.5 .2z"/>
<path d="M582.6 307.5h2.5v-.2zM582.6 307.3h2.5l-2.5 .2z"/>
<path d="M519.7 337.3h50zM519.7 337.4l50-.1z"/>
<path d="M519.7 332.3h50zM519.7 332.5l50-.2z"/>
<path d="M519.7 327.3h50zM519.7 327.5l50-.2z"/>
<path d="M519.7 322.3h50zM519.7 322.5l50-.2z"/>
<path d="M21.1 357.5h2.5v-.2zM21.1 357.3h2.5l-2.5 .2z"/>
<path d="M519.7 357.3v.2l50-.2zM519.7 357.5l50-.2v.2z"/>
<path d="M519.7 357.3v.2l50-.2zM519.7 357.5l50-.2v.2z"/>
<path d="M519.7 352.4h50zM519.7 352.5l50-.1z"/>
<path d="M519.7 347.4h50zM519.7 347.5l50-.1z"/>
<path d="M519.7 342.4h50zM519.7 342.4h50z"/>
<path d="M569.7 357.5h2.5v-.2zM569.7 357.3h2.5l-2.5 .2z"/>
<path d="M569.7 357.5h2.5v-.2zM569.7 357.3h2.5l-2.5 .2z"/>
<path d="M582.6 357.5h2.5v-.2zM582.6 357.3h2.5l-2.5 .2z"/>
<path d="M582.6 357.5h2.5v-.2zM582.6 357.3h2.5l-2.5 .2z"/>
<path d="M0 417.3v.2l592.6-.2zM0 417.5l592.6-.2v.2z"/>
<path d="M23.9 407.1l-.5 .5 558.9-.5zM23.4 407.6l558.9-.5 .5 .5z"/>
<path d="M79.5 407.4l.2 2.5v-2.5zM79.5 407.4l.2 2.5h-.2z"/>
<path d="M129.5 407.4l.2 2.5v-2.5zM129.5 407.4l.2 2.5h-.2z"/>
<path d="M179.5 407.4l.2 2.5v-2.5zM179.5 407.4l.2 2.5h-.2z"/>
<path d="M229.5 407.4l.2 2.5v-2.5zM229.5 407.4l.2 2.5h-.2z"/>
<path d="M279.5 407.4l.2 2.5v-2.5zM279.5 407.4l.2 2.5h-.2z"/>
<path d="M329.5 407.4l.2 2.5v-2.5zM329.5 407.4l.2 2.5h-.2z"/>
<path d="M379.5 407.4l.2 2.5v-2.5zM379.5 407.4l.2 2.5h-.2z"/>
<path d="M429.5 407.4l.2 2.5v-2.5zM429.5 407.4l.2 2.5h-.2z"/>
<path d="M479.5 407.4l.2 2.5v-2.5zM479.5 407.4l.2 2.5h-.2z"/>
<path d="M519.6 407.4v2.5h.2zM519.6 407.4h.2v2.5z"/>
<path d="M529.5 407.4l.2 2.5v-2.5zM529.5 407.4l.2 2.5h-.2z"/>
<path d="M529.6 407.4l.2 2.5v-2.5zM529.6 407.4l.2 2.5h-.2z"/>
<path d="M544.6 407.4l.2 2.5v-2.5zM544.6 407.4l.2 2.5h-.2z"/>
<path d="M569.4 407.4l.5 2.5v-2.5zM569.4 407.4l.5 2.5h-.5z"/>
<path d="M582.3 8.6v398.5l.5 .5zM582.3 8.6l.5-.4v399.4z"/>
</g>
<text font-size="13.4" x="528.8" y="387.2">A741</text>
<g font-size="6.9">
<text x="48.1" y="37.9">1</text>
<text x="272.5" y="37.9">2</text>
<text x="48.1" y="233.1">3</text>
<text x="272.5" y="233.1">4</text>
</g>
<g font-size="5.5">
<text x="43.6" y="44.9">A731</text>
<text x="267.9" y="44.9">A731</text>
<text x="43.6" y="240.1">A731</text>
<text x="267.9" y="240.1">A731</text>
</g>
<text font-size="5" x="522.6" y="184.7">MO-D_2_CAMERA</text>
<g font-size="4.1">
<text x="39.2" y="252.3">DUE VISTE</text>
<text x="84.4" y="315.1">PROSPETTO FRONTALE</text>
<text x="84.2" y="368.5">PROSPETTO SUPERIORE</text>
</g>
<g font-size="2.5">
<text x="49.3" y="7.2">1</text>
<text x="103.9" y="7.2">2</text>
<text x="153.9" y="7.2">3</text>
<text x="203.9" y="7.2">4</text>
<text x="253.9" y="7.2">5</text>
<text x="303.9" y="7.2">6</text>
<text x="353.9" y="7.2">7</text>
<text x="403.9" y="7.2">8</text>
<text x="453.9" y="7.2">9</text>
<text x="503.2" y="7.2">10</text>
<text x="553.3" y="7.2">11</text>
<text x="19" y="33.3">A</text>
<text x="583.7" y="33.3">A</text>
<text x="19" y="83.3">B</text>
<text x="583.7" y="83.3">B</text>
<text x="19" y="133.8">C</text>
<text x="583.7" y="133.8">C</text>
<text x="520.5" y="150.4">POLITECNICO DI MILANO</text>
<text x="520.6" y="153.4">SCUOLA DEL DESIGN</text>
<text x="520.6" y="156.4">C.L. DESIGN DEGLI INTERNI</text>
<text x="520.7" y="160.2">PROGETTO:</text>
<text x="19" y="183.3">D</text>
<text x="583.7" y="183.3">D</text>
<text x="520.7" y="210.2">CORSO:</text>
<text x="531" y="213.6">STRUMENTI E METODI</text>
<text x="534.8" y="216.6">DEL PROGETTO</text>
<text x="520.7" y="226.9">DOCENTE:</text>
<text x="19" y="233.3">E</text>
<text x="533.3" y="233.3">MARCO FERRARA</text>
<text x="583.7" y="233.3">E</text>
<text x="520.7" y="243.5">STUDENTI:</text>
<text x="532.6" y="246.9">SOPHIE TORREANO</text>
<text x="520.7" y="260.2">OGGETTO:</text>
<text x="534.1" y="266.4">MALM 490.024.32</text>
<text x="520.7" y="276.9">NOTE:</text>
<text x="19.1" y="283.3">F</text>
<text x="544.2" y="283.3">-</text>
<text x="583.8" y="283.3">F</text>
<text x="520.7" y="293.5">NOME FILE:</text>
<text x="531.1" y="299.7">MALM 490.024.32.dwg</text>
<text x="520.6" y="310.8">VERS</text>
<text x="560.6" y="310.8">DATA</text>
<text x="18.9" y="333.3">G</text>
<text x="583.6" y="333.3">G</text>
<text x="520.7" y="355.8">A</text>
<text x="554.3" y="355.8">2017.06.13</text>
<text x="520.7" y="360.3">TAVOLA NO.:</text>
<text x="555.5" y="360.3">02 DI</text>
<text x="564" y="360.3">03</text>
<text x="19" y="383.3">H</text>
<text x="583.7" y="383.3">H</text>
<text x="520.6" y="405.8">REV:</text>
<text x="520.7" y="402.9">DATA:</text>
<text x="530.6" y="405.8">A</text>
<text x="530.6" y="402.8">2017/06/16</text>
<text x="545.6" y="402.8">SCALA:</text>
<text x="545.6" y="405.8">FORMATO:</text>
<text x="561.6" y="402.8">1:1</text>
<text x="562.1" y="405.8">A1</text>
<text x="47.4" y="410.8">1</text>
<text x="103.9" y="410.8">2</text>
<text x="153.9" y="410.8">3</text>
<text x="203.9" y="410.8">4</text>
<text x="253.9" y="410.8">5</text>
<text x="303.9" y="410.8">6</text>
<text x="353.9" y="410.8">7</text>
<text x="403.9" y="410.8">8</text>
<text x="453.9" y="410.8">9</text>
<text x="503.2" y="410.8">10</text>
<text x="520.2" y="409.9">0</text>
<text x="530.2" y="409.9">0.5m</text>
<text x="545.2" y="409.9">1.25m</text>
<text x="553.3" y="411.8">11</text>
<text x="563.6" y="409.9">2.5m</text>
</g>
<g font-size="2.1">
<text x="407.5" y="278.5">6</text>
<text x="398.9" y="317.4" transform="rotate(-90 398.9 317.4)">63</text>
<text x="433.7" y="358.4">47</text>
</g>
</svg>
